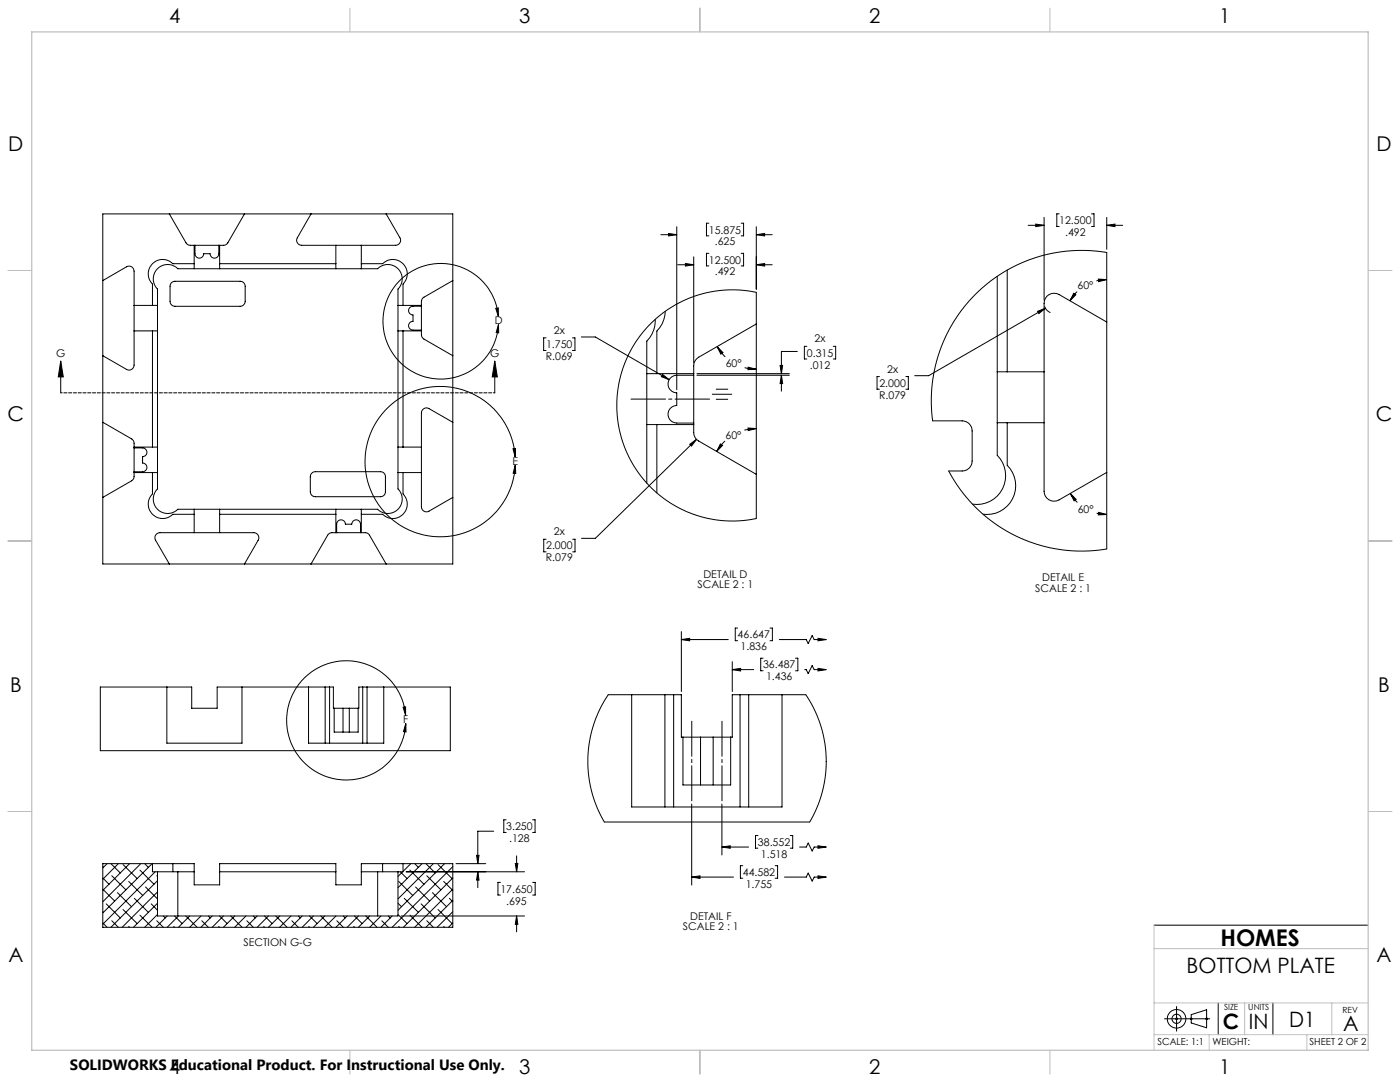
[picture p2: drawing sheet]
<svg xmlns="http://www.w3.org/2000/svg" width="559mm" height="432mm" viewBox="0 0 559 432" stroke-linecap="round" stroke-linejoin="round" font-family="sans-serif">
<g fill="none" stroke="#000" stroke-width=".4">
<path d="M41 85.4h139.7v139.7h-139.7zM67.6 85.4l6.8 11.7 .8 .7 .8 .1h13.2l1-.3 .6-.5 6.8-11.7M77.5 97.9v9.3M77.8 97.9v3.3a1.75 1.75 0 0 0 1.8 1.8 1.75 1.75 0 0 0 1.7-1.8h2.6a1.75 1.75 0 0 0 1.7 1.8 1.75 1.75 0 0 0 1.7-1.8v-3.3M87.7 97.9v9.3M124.1 85.4l-5.4 9.5a2.01 2.01 0 0 0 1.7 3h37.5a2.01 2.01 0 0 0 1.7-3l-5.5-9.5M134.1 97.9v9.3M144.2 97.9v9.3M263.8 93.7h6.3M266.8 93.2l3.3 .5-3.3 .5zM270.1 90.5v65M282.9 89.1h-.9v5h.9"/>
<path d="M295.8 89.1h1v5h-1M301.9 90.5v24.9M301.9 93.7h6.3M301.9 93.7l3.3-.5v1zM410.4 89.9h6.3M413.4 89.4l3.3 .5-3.3 .6zM416.7 86.7v33.1M422.8 85.3h-1v5.1h1M435.7 85.3h1v5.1h-1M441.7 89.9l3.3-.5v1.1zM441.7 86.7v12.8M441.7 89.9h6.4"/>
<path d="M41 112l9.5-5.5a1.99 1.99 0 0 1 3 1.7v37.5a1.99 1.99 0 0 1-3 1.7l-9.5-5.4M62.9 107.2a5.7 5.7 0 0 1 8.1 0h79.7a5.7 5.7 0 0 1 8.2 0 5.7 5.7 0 0 1 0 8.2v79.7a5.7 5.7 0 0 1 0 8.1 5.7 5.7 0 0 1-8.2 0h-79.7a5.7 5.7 0 0 1-8.1 0 5.7 5.7 0 0 1 0-8.1v-79.7a5.7 5.7 0 0 1 0-8.2zM68.4 112.8l1.4-.5h26a1.99 1.99 0 0 1 2.1 1.9v6a2.05 2.05 0 0 1-2.1 2h-26a1.99 1.99 0 0 1-1.9-2v-6zM77.5 105.2h-8.5a5.8 5.8 0 0 0-8.1 0 5.8 5.8 0 0 0 0 8.2v8.5M87.7 105.2h46.4M144.2 105.2h8.5a5.8 5.8 0 0 1 8.2 0 5.8 5.8 0 0 1 0 8.2v8.5M180.7 112l-11.7 6.7-.8 1.6v13.3l.3 1 .5 .6 11.7 6.8M270.5 105.7h6.4M273.6 105.2l3.3 .5-3.3 .5zM276.9 102.5v42.3M282.9 101.1h-.9v5h.9M295.8 101.1h1v5h-1"/>
<path d="M301.9 105.7h6.3M301.9 105.7l3.3-.5v1zM389.3 117.5l6.2-5.5 5-3.3 7.1-3.7 6.4-2.4 6.2-1.6 7.6-1h6.8l7.1 .8v118.3l-8.5 .8-9.3-.5-4.6-.7-5.3-1.4-5.3-2-5-2.3-3.8-2.2-4.5-3.1-5.9-5.1-6.1-7-4.7-7.6h5.3a4 4 0 0 0 4-4v-12l-.7-2.2a3.9 3.9 0 0 0-3.3-1.8h-11.7l-.6-6.5 .3-7.9 .8-5 1.3-5.5 3.5-9.2 2.1-3.9 3.1-4.8zM398 110.3v71.4a11.5 11.5 0 0 1 2.2 13.3 11.5 11.5 0 0 1-12 6.2M402 107.8v40.6M428.6 117.1l.8 .6-2.4 2.4zM429.9 116.4l-2.9 3.7M438.4 111.4l3.3 .2-3.2 .8zM441.7 111.6l-4.1 .5M53.5 132h9.4M53.5 121.9h9.4M60.9 132v46.4"/>
<path d="M158.9 132h9.3M158.9 121.9h9.3M160.9 132v46.4M168.2 122.2h-3.3a1.75 1.75 0 0 0-1.8 1.7 1.75 1.75 0 0 0 1.8 1.8v2.5a1.75 1.75 0 0 0-1.8 1.8 1.75 1.75 0 0 0 1.8 1.7h3.3M197.9 123l1-.1v3.3zM198.9 126.2a23.1 23.1 0 0 0-35.4-17.3 23.1 23.1 0 0 0 .8 39.4 23.1 23.1 0 0 0 34.7-18.8M199 129.5v3.4l-1-.2zM217.9 134.8h-.9v5.1h.9M228.5 134.8h1v5.1h-1M232 134.5h5.6l29.5 17M260.1 128.8l3.9-3.4 4.6-3.2 4.2-2.2 5.7-2.2 5.2-1.3 7.1-.8 5 .1 6.1 .9v90.2l-6.7 1-7.5-.2-7.2-1.3-6.7-2.3-6.9-3.8-6.2-4.9-4.7-5.2-4.3-6.5-3-6.9-1.9-7.6-.6-5.8 .1-5.2 .5-3.8 1.9-7.8 2.9-6.5 3.9-6.2zM261.5 127.5a11.3 11.3 0 0 1-3.3 8.6v56.7"/>
<path d="M265.5 124.2a11.7 11.7 0 0 1-3.3 7.9v17M286.2 138.3l2.4 2.4-.9 .6zM286.2 138.3l3.3 4.1M301.9 129.3l-23 13.3a4.1 4.1 0 0 0-2 3.5v26.4a4 4 0 0 0 2 3.5l23 13.3M322.1 138.2h-1v5.1h1M332.6 138.2h1v5.1h-1M414.2 124.2l3.1-1.2-2.6 2.1zM416.9 122.2l1.1 1.8 1.3 .7M417.3 123l-46.6 26.9h-5.6M441.7 128.5l-19-11a4 4 0 0 0-6 3.5v75a4 4 0 0 0 6 3.5l19-11M24.2 144.1l1.1 6.3h-2.1zM24.2 144.1v12.7"/>
<path d="M197.5 144.1l1 6.3h-2zM197.5 144.1v12.7M258.2 149.1h18.7M264.5 149.4l2.6 2.1-3.1-1.2zM276.9 149.8h-6.8a3.5 3.5 0 0 0-3.5 3.5 3.5 3.5 0 0 0 3.5 3.5v5a3.5 3.5 0 0 0-3.5 3.5 3.5 3.5 0 0 0 3.5 3.5h6.8M278.2 149.8h36.9M278.2 149.1h36.9M284.2 157.3h8M285.8 155.3h4.8M285.8 159.3h4.8M297.2 146.7l4.7 .7M298.6 146.5l3.3 .9-3.3 .1z"/>
<path d="M311.4 145.8h1l-.5 3.3zM311.9 149.8v6.3M311.9 149.8l.5 3.3h-1zM318.2 140.3h-6.3v8.8M351 150.3h-.9v5h.9M361.6 150.3h.9v5h-.9M398 148.4h18.7M41 168.5l11.7 6.8 .8 1.6-.1 14-.9 1-11.5 6.6M53.5 178.8h3.4a1.75 1.75 0 0 1 1.7 1.7 1.75 1.75 0 0 1-1.7 1.7v2.6a1.75 1.75 0 0 1 1.7 1.7 1.75 1.75 0 0 1-1.7 1.8h-3.4M53.5 178.4h9.4M158.9 178.4h9.3M180.7 168.5l-9.5-5.4a2.01 2.01 0 0 0-3 1.7v37.5a2.01 2.01 0 0 0 3 1.7l9.5-5.5"/>
<path d="M204.8 179.1l.9-.1-.1 3.3zM258.2 169.4h18.7M262.2 169.4v27.3M275.3 177.3l2.7-2-2 2.7zM278 175.3l-40.4 39.5h-5.5M287.5 177.2l.9 .6-2.3 2.4zM289.4 176l-3.3 4.2M298.6 170.8l3.3 .2-3.3 .8zM301.9 171l-4.8 .7M398 168.7h18.7M402 168.7v17a11.5 11.5 0 0 1 2.2 13.2 11.5 11.5 0 0 1-11.8 6.3M53.5 188.6h9.4"/>
<path d="M60.9 188.6v8.5a5.8 5.8 0 0 0 0 8.1 5.8 5.8 0 0 0 8.1 0h8.5M124.7 188.6l1.2-.4h26a1.99 1.99 0 0 1 1.9 2.1v6a1.93 1.93 0 0 1-1.9 1.9h-26a1.99 1.99 0 0 1-2-1.9v-6.4zM158.9 188.6h9.3M160.9 188.6v8.5a5.8 5.8 0 0 1 0 8.1 5.8 5.8 0 0 1-8.2 0h-8.5M205.6 182.3a30 30 0 0 0-45.7-23.5 30 30 0 0 0 .6 51.4 30 30 0 0 0 45.2-24.6M205.7 185.6l.1 3.3-1-.1zM427.2 196.9l2.3 2.4-.8 .6zM427.2 196.9l2.8 3.6M77.5 203.2v9.4M87.7 205.2h46.4M87.7 203.2v9.4M134.1 203.2v9.4"/>
<path d="M134.4 212.6v-3.4a1.75 1.75 0 0 1 1.7-1.7 1.75 1.75 0 0 1 1.8 1.7h2.5a1.75 1.75 0 0 1 1.8-1.7 1.75 1.75 0 0 1 1.7 1.7v3.4M144.2 203.2v9.4M218 215.2h-1v5h1M228.6 215.2h.9v5h-.9M437.7 204.8l4 .5M438.5 204.5l3.2 .8-3.3 .2zM67.6 225.1l-5.5-9.5a2.01 2.01 0 0 1 1.7-3h37.5a2.01 2.01 0 0 1 1.7 3l-5.4 9.5M124.1 225.1l6.8-11.7 1.6-.8 14 .1 .9 .7 6.7 11.7M272 252.1v23.9M272 255.2h18.7M272 255.2l3.3-.5v1zM294.4 250.6h-.9v5.1h.9"/>
<path d="M307.3 250.6h1v5.1h-1M311 255.2h10.8l.8 1.6 1.6-3.2 .8 1.6h4.8M326.5 254.7l3.3 .5-3.3 .5zM66.6 274.2v22.4h30v-22.4M123.2 274.2v22.4h30v-22.4M129.8 274.2h1.8M129.8 274.2h-43.1v8.4h-10.2v-8.4h-36.5v25.4h139.7v-25.4h-33.2M129.8 274.2v22.4M131.6 274.2h1.5v8.4h.3M131.6 274.2v22.4M144.8 274.2h1.7M144.8 274.2h-1.6v8.4h-.3"/>
<path d="M144.8 274.2v22.4M146.5 274.2v22.4M252.1 277.2v44.9h60v-44.9M265.4 277.2h-22.6l-3.4 5.9-2.2 5.3-1.5 5.2-.8 5.2-.3 6.6 .5 5.5 1.4 6.3 2 5.5 2.7 5.3h82l2.6-5 1.9-5.1 1.3-5.3 .7-6.4v-5.8l-1-6.6-1.5-5.4-1.9-4.7-3.7-6.5h-22.8M265.4 277.2h3.5M265.4 277.2v44.9M268.9 277.2h3.1v17h.6M268.9 277.2v44.9M292.3 264.1v11.9M292.3 267.2h8.5M292.3 267.2l3.3-.5v1.1zM295.4 277.2h3.4"/>
<path d="M295.4 277.2h-3.1v17h-.7M295.4 277.2v44.9M298.8 277.2v44.9M304.6 262.7h-1v5h1M317.5 262.7h1v5h-1M321.2 267.2h.6l.8 1.6 1.6-3.2 .8 1.6h4.8M326.5 266.7l3.3 .5-3.3 .6zM133.4 282.6h3.5M133.4 282.6v9.6h9.5v-9.6M136.9 282.6h2.5M136.9 282.6v9.6M139.4 282.6h3.5"/>
<path d="M139.4 282.6v9.6M160.9 282.3l1-.2v3.4zM161.9 285.5a23.8 23.8 0 0 0-36.1-18.2 23.8 23.8 0 0 0-.3 40.4 23.8 23.8 0 0 0 36.4-17.6l.1-1.4M162 288.7l.1 3.4-1.1-.1zM272.6 294.2h7M272.6 294.2v19.1h19v-19.1M279.6 294.2h5.1M279.6 294.2v19.1M284.7 294.2h6.9M284.7 294.2v19.1M197.1 331.7h-6.4v13M202 327.2h-.9v5h.9"/>
<path d="M212.6 327.2h1v5h-1M276.1 320.9v32.3M288.1 320.9v20.3M288.1 338h10.7M288.1 338l3.4-.5v1zM302.5 333.4h-.9v5.1h.9M315.4 333.4h1v5.1h-1M319.2 338h2.6l.8-1.6 1.6 3.2 .8-1.6h4.8M326.5 337.5l3.3 .5-3.3 .5zM41 354.9l4.8 4.7M41 350.4l2.5 2.5M41 345.9l.3 .2"/>
<path d="M42.8 344.7l-1.8 1.7M44.3 344.7l3.7 3.7M44.6 349.5l5.6 5.6M46.9 356.2l5.6 5.6M47.2 344.7l-6.2 6.2M49.1 345l5.7 5.6M51.4 351.8l5.6 5.6M51.7 344.7l-10.7 10.7M53.6 358.5l5.6 5.6M55.8 347.2l5.7 5.7M56.2 344.7l-15.2 15.2M57.7 344.7l1.5 1.4"/>
<path d="M58.1 354l4.8 4.7M60.7 344.7l-19.7 19.6M60.9 344.7h8.1M60.9 344.7h-19.9v25.4h139.7v-25.4h-19.8M60.9 344.7v3.2h2M61.9 347.9l-20.9 20.9M62.6 349.5l.3 .3M62.9 347.9h8.1M62.9 347.9v17.6h96v-17.6M62.9 351.5l-18.6 18.6M62.9 356l-14.1 14.1M69 344.7h8.5v8.4h10.2v-8.4h46.4v8.4h10.1v-8.4h8.5"/>
<path d="M69 344.7v3.2M71 347.9h6.5M71 347.9v17.6M87.7 347.9h46.4M144.2 347.9h6.5M150.7 347.9h8.2M150.7 347.9v17.6M152.7 344.7h8.2M152.7 344.7v3.2M159.1 351.8l5.6 5.6M159.8 347.9l2.7 2.7M160.7 347.9l-1.8 1.9"/>
<path d="M160.9 344.7v3.2h-2M161.4 358.5l5.6 5.6M162.1 347.9h47.3M163.6 347.2l5.6 5.7M164 344.7l-3.1 3.1M165.5 344.7l1.5 1.4M165.9 354l5.6 5.6M168.5 344.7l-9.6 9.6M170 344.7l3.7 3.7M170.4 349.5l5.6 5.6M172.6 356.2l5.6 5.6M173 344.7l-14.1 14"/>
<path d="M174.8 345l5.6 5.6M177.1 351.8l3.6 3.6M177.4 344.7l-18.5 18.6M179.4 358.5l1.3 1.4M180.7 345.9l-24.2 24.2M180.7 350.4l-19.7 19.7M180.7 354.9l-15.2 15.2M180.7 359.3l-10.7 10.8M182 344.7h11.9M190.2 341.3h1l-.5 3.4zM190.7 347.9l.5 3.3h-1zM190.7 347.9v6.4"/>
<path d="M199.7 352.1h-.9v5.1h.9M205.7 344.6h1l-.5 3.3zM206.2 341.6v6.3M212.6 352.1h1v5.1h-1M276.1 350h16.7M276.1 350l3.3-.5v1.1zM296.5 345.5h-1v5h1M309.4 345.5h1v5h-1M313.1 350h8.7l.8-1.6 1.6 3.2 .8-1.6h4.8M326.5 349.5l3.3 .5-3.3 .6zM41 368.3l1.8 1.8M41 363.9l.3 .2"/>
<path d="M42.4 360.7l5.6 5.6M44.6 367.5l2.6 2.6M49.1 363l5.7 5.6M51.4 369.7l.3 .4M55.8 365.2l4.9 4.9M60.4 360.7l2.5 2.6M62.6 367.5l2.6 2.6M62.9 360.5l-9.6 9.6M62.9 364.9l-5.2 5.2M65.2 365.5l.8 .8M66.7 365.5l-4.5 4.6M69.3 369.7l.4 .4"/>
<path d="M69.7 365.5l3 3.1M71.2 365.5l-4.5 4.6M74.2 365.5l4.5 4.6M75.7 365.5l-4.5 4.6M80.2 365.5l-4.5 4.6M80.5 367.5l2.6 2.6M83.1 365.5l.8 .8M84.7 365.5l-4.5 4.6M87.3 369.7l.3 .4M87.6 365.5l3.1 3.1M89.2 365.5l-4.5 4.6M92.1 365.5l4.5 4.6"/>
<path d="M93.7 365.5l-4.5 4.6M98.2 365.5l-4.5 4.6M98.5 367.5l2.6 2.6M101.1 365.5l.8 .8M102.7 365.5l-4.5 4.6M105.2 369.7l.4 .4M105.6 365.5l3 3.1M107.1 365.5l-4.4 4.6M110.1 365.5l4.5 4.6M111.7 365.5l-4.6 4.6M116.1 365.5l-4.5 4.6M116.5 367.5l2.6 2.6"/>
<path d="M119.1 365.5l.7 .8M120.6 365.5l-4.5 4.6M123.2 369.7l.4 .4M123.5 365.5l3.1 3.1M125.1 365.5l-4.5 4.6M128.1 365.5l4.4 4.6M129.6 365.5l-4.5 4.6M134.1 365.5l-4.5 4.6M134.4 367.5l2.6 2.6M137 365.5l.8 .8M138.6 365.5l-4.5 4.6M141.2 369.7l.3 .4"/>
<path d="M141.5 365.5l3 3.1M143.1 365.5l-4.5 4.6M146 365.5l4.5 4.6M147.6 365.5l-4.5 4.6M152 365.5l-4.4 4.6M152.4 367.5l2.6 2.6M155 365.5l.8 .8M156.5 365.5l-4.5 4.6M158.9 364.9l3.6 3.7M158.9 360.5l1.4 1.3M159.1 369.7l.4 .4M160.1 365.5h49.3"/>
<path d="M163.6 365.2l4.9 4.9M168.1 360.7l5.6 5.6M170.4 367.5l2.6 2.6M174.8 363l5.6 5.6M177.1 369.7l.3 .4M180.7 363.9l-6.2 6.2M180.7 368.3l-1.7 1.8M206.2 365.5l.5 3.4h-1zM206.2 365.5v6.4M460.6 369.2h85.5M464.8 406.6h18.1M469.3 406.2l.7 .7"/>
<path d="M469.6 401.7v9.8M470 406.2l-.7 .7M475.1 406.2l.7 .7M475.5 404.9l6.1-1.9v7.2l-6.1-2zM475.8 406.2l-.7 .7M481.3 406.2l.7 .7M482 406.2l-.7 .7M486.2 400.3v12.6M508.1 400.3v12.6"/>
<circle cx="469.6" cy="406.6" r="1.83"/>
<circle cx="469.6" cy="406.6" r="3.7"/>
</g>
<path d="M251.8 159.3h31.4" fill="none" stroke="#000" stroke-width=".4" stroke-dasharray="15.2 1.3 1.3 1.3" stroke-dashoffset="1.4"/>
<path d="M276.1 319.6v-31.8M288.2 319.6v-31.8" fill="none" stroke="#000" stroke-width=".4" stroke-dasharray="15.2 1.3 1.3 1.3" stroke-dashoffset="1.3"/>
<path d="M197.5 156.8h-173.2" fill="none" stroke="#000" stroke-width=".4" stroke-dasharray="1.3 .6" stroke-dashoffset=".7"/>
<g fill="none" stroke="#c0c0c0" stroke-width=".4">
<path d="M139.7 3.2v9.5M279.4 3.2v9.5M419.1 3.2v9.5M3.1 107.9h9.6M546.1 107.9h9.5M3.1 215.9h9.6M546.1 215.9h9.5M3.1 323.8h9.6M546.1 323.8h9.5M460.6 369.2v49.9M460.6 378.6h85.5M139.7 419.1v9.6"/>
<path d="M279.4 419.1v9.6M419.1 419.1v9.6M460.6 412.9h85.5M460.6 400.3h85.5M482.6 412.9v6.2M496.8 400.3v12.6M521.6 412.9v6.2M531.6 400.3v12.6"/>
</g>
<path d="M12.7 12.7h533.4v406.4h-533.4z" fill="none" stroke="#c0c0c0" stroke-width=".5"/>
<g fill="#000">
<path d="M197.9 123l1-.1v3.3zM199 129.5v3.4l-1-.2zM204.8 179.1l.9-.1-.1 3.3zM205.7 185.6l.1 3.3-1-.1zM160.9 282.3l1-.2v3.4zM162 288.7l.1 3.4-1.1-.1z"/>
<path d="M197.5 144.1l1 6.3h-2zM24.2 144.1l1.1 6.3h-2.1z"/>
<path d="M298.6 170.8l3.3 .2-3.3 .8zM287.5 177.2l.9 .6-2.3 2.4zM286.2 138.3l2.4 2.4-.9 .6zM298.6 146.5l3.3 .9-3.3 .1zM273.6 105.2l3.3 .5-3.3 .5zM301.9 105.7l3.3-.5v1zM266.8 93.2l3.3 .5-3.3 .5zM301.9 93.7l3.3-.5v1zM311.9 149.8l.5 3.3h-1zM311.4 145.8h1l-.5 3.3zM264.5 149.4l-.5 .9 3.1 1.2zM275.3 177.3l.7 .7 2-2.7zM413.4 89.4l3.3 .5-3.3 .6zM441.7 89.9l3.3-.5v1.1zM427.2 196.9l2.3 2.4-.8 .6zM438.5 204.5l3.2 .8-3.3 .2zM438.4 111.4l3.3 .2-3.2 .8zM428.6 117.1l.8 .6-2.4 2.4zM414.2 124.2l.5 .9 2.6-2.1zM288.1 338l3.4-.5v1zM326.5 337.5l3.3 .5-3.3 .5zM276.1 350l3.3-.5v1.1zM326.5 349.5l3.3 .5-3.3 .6zM292.3 267.2l3.3-.5v1.1zM326.5 266.7l3.3 .5-3.3 .6zM272 255.2l3.3-.5v1zM326.5 254.7l3.3 .5-3.3 .5zM190.2 341.3h1l-.5 3.4zM190.7 347.9l.5 3.3h-1zM205.7 344.6h1l-.5 3.3zM206.2 365.5l.5 3.4h-1z"/>
</g>
<text font-size="9.2" x="487.1" y="377.4">HOMES</text>
<g font-size="8.5">
<text x="473.6" y="388.3">BOTTOM PLATE</text>
<text x="488" y="410.8">C</text>
<text x="498.5" y="410.8">IN</text>
<text x="514.5" y="409.8">D1</text>
<text x="536.1" y="411.3">A</text>
</g>
<g font-size="8.1">
<text x="67.6" y="9.3">4</text>
<text x="207.3" y="9.3">3</text>
<text x="347" y="9.3">2</text>
<text x="486.7" y="9.3">1</text>
<text x="3.3" y="60.1">D</text>
<text x="549.4" y="60.1">D</text>
<text x="3" y="168">C</text>
<text x="549.1" y="168">C</text>
<text x="4" y="276">B</text>
<text x="550.1" y="276">B</text>
<text x="3.3" y="383.9">A</text>
<text x="549.4" y="383.9">A</text>
<text x="67.6" y="428.4">4</text>
<text x="207.3" y="428.4">3</text>
<text x="347" y="428.4">2</text>
<text x="486.7" y="428.4">1</text>
</g>
<text font-size="5.9" x="27.9" y="427">SOLIDWORKS Educational Product. For Instructional Use Only.</text>
<g font-size="4.2">
<text x="422.8" y="89.5">12.500</text>
<text x="282.9" y="93.2">15.875</text>
<text x="425.1" y="94.2">.492</text>
<text x="285.3" y="97.9">.625</text>
<text x="282.9" y="105.2">12.500</text>
<text x="285.3" y="109.9">.492</text>
<text x="430.1" y="115.4">60°</text>
<text x="197.5" y="129.5">D</text>
<text x="221.1" y="133.2">2x</text>
<text x="325.1" y="136.6">2x</text>
<text x="22.5" y="142.3">G</text>
<text x="195.7" y="142.3">G</text>
<text x="217.9" y="143.7">R.069</text>
<text x="218" y="138.9">1.750</text>
<text x="322" y="142.3">0.315</text>
<text x="289.7" y="146.5">60°</text>
<text x="323.2" y="147.1">.012</text>
<text x="354.1" y="148.7">2x</text>
<text x="351" y="154.4">2.000</text>
<text x="350.9" y="159.1">R.079</text>
<text x="289.6" y="175.1">60°</text>
<text x="204.6" y="185.6">E</text>
<text x="430.2" y="204.6">60°</text>
<text x="221.1" y="213.6">2x</text>
<text x="218" y="219.3">2.000</text>
<text x="217.9" y="224">R.079</text>
<text x="280.8" y="230.5">DETAIL D</text>
<text x="416" y="231.9">DETAIL E</text>
<text x="278.4" y="234.6">SCALE 2 : 1</text>
<text x="413.2" y="236.1">SCALE 2 : 1</text>
<text x="294.4" y="254.8">46.647</text>
<text x="295.6" y="259.5">1.836</text>
<text x="304.6" y="266.8">36.487</text>
<text x="305.8" y="271.5">1.436</text>
<text x="160.9" y="288.7">F</text>
<text x="202" y="331.3">3.250</text>
<text x="203.2" y="336">.128</text>
<text x="302.5" y="337.6">38.552</text>
<text x="303.7" y="342.3">1.518</text>
<text x="296.5" y="349.6">44.582</text>
<text x="199.7" y="356.3">17.650</text>
<text x="297.7" y="354.3">1.755</text>
<text x="202.1" y="361">.695</text>
<text x="272.6" y="371.2">SCALE 2 : 1</text>
<text x="275.5" y="367">DETAIL F</text>
<text x="97.2" y="377.4">SECTION G-G</text>
</g>
<g font-size="3.9">
<text x="462" y="417.1">SCALE: 1:1</text>
<text x="484" y="417.1">WEIGHT:</text>
<text x="522.7" y="417.1">SHEET 2 OF 2</text>
</g>
<g font-size="3.4">
<text x="488.6" y="403">SIZE</text>
<text x="498.2" y="403">UNITS</text>
<text x="535.9" y="404.1">REV</text>
</g>
</svg>
